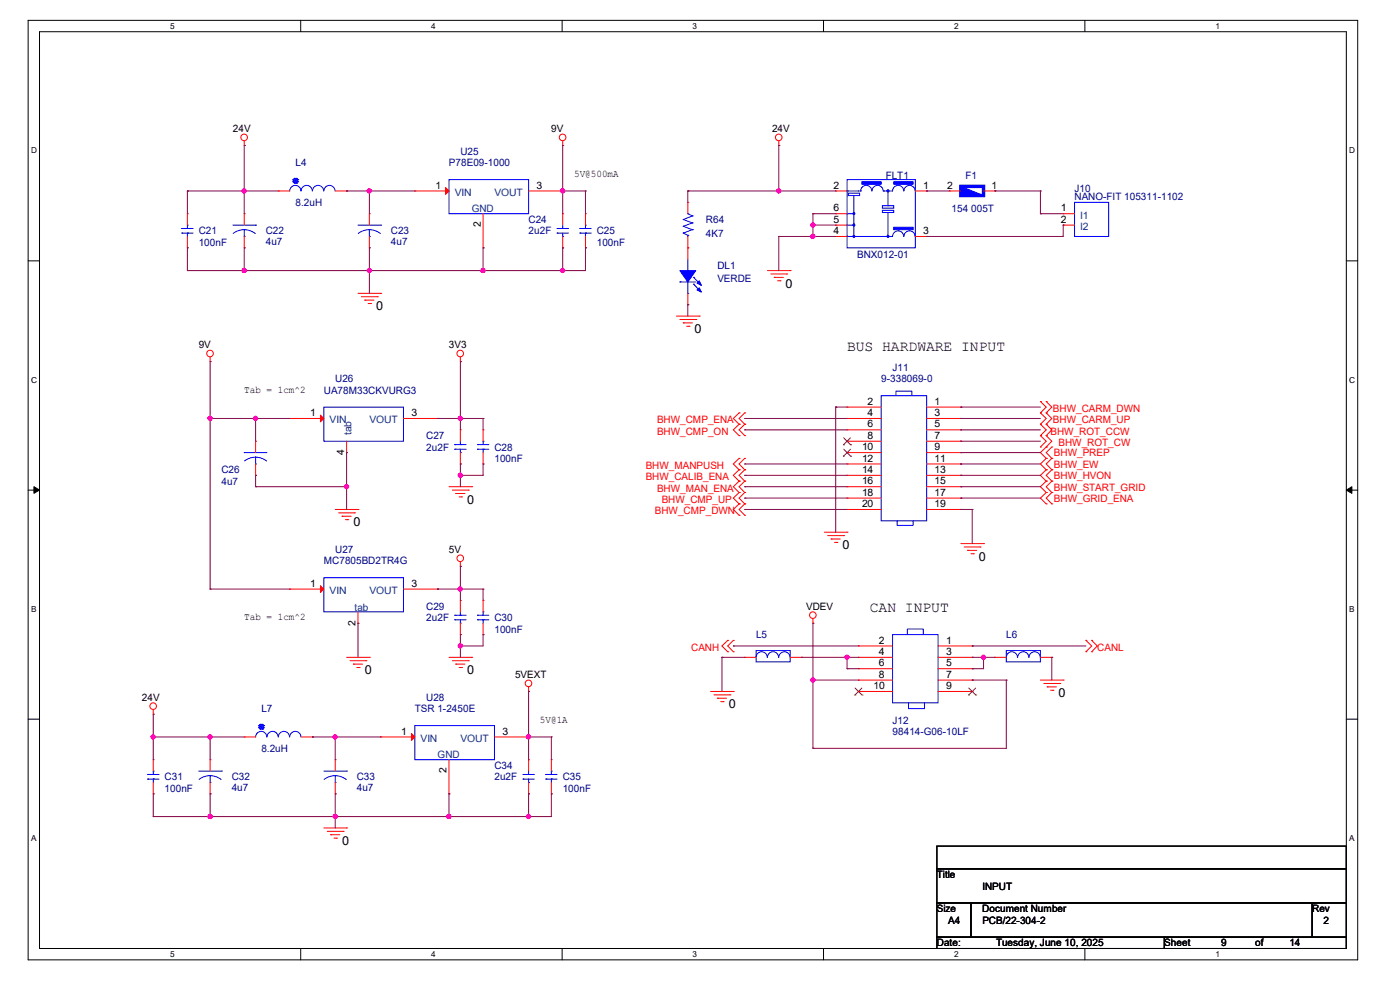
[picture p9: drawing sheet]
<svg xmlns="http://www.w3.org/2000/svg" width="297mm" height="210mm" viewBox="0 0 297 210" stroke-linecap="round" stroke-linejoin="round" font-family="sans-serif">
<path d="M6 4.3h282v199.3h-282zM8.4 6.7h277.2v194.5h-277.2z" fill="none" stroke="#000" stroke-width=".21"/>
<g fill="#fff">
<path d="M36.1 4.6h.9v1.9h-.9z"/>
<path d="M36.1 201.5h.9v1.9h-.9z"/>
</g>
<path d="M63.8 4.3v2.4M63.8 201.2v2.4" fill="none" stroke="#000" stroke-width=".21"/>
<g fill="#fff">
<path d="M91.5 4.6h.9v1.9h-.9z"/>
<path d="M91.5 201.5h.9v1.9h-.9z"/>
</g>
<path d="M119.3 4.3v2.4M119.3 201.2v2.4" fill="none" stroke="#000" stroke-width=".21"/>
<g fill="#fff">
<path d="M146.9 4.6h1v1.9h-1z"/>
<path d="M146.9 201.5h1v1.9h-1z"/>
</g>
<path d="M174.7 4.3v2.4M174.7 201.2v2.4" fill="none" stroke="#000" stroke-width=".21"/>
<g fill="#fff">
<path d="M202.4 4.6h.9v1.9h-.9z"/>
<path d="M202.4 201.5h.9v1.9h-.9z"/>
</g>
<path d="M230.2 4.3v2.4M230.2 201.2v2.4" fill="none" stroke="#000" stroke-width=".21"/>
<g fill="#fff">
<path d="M257.9 4.6h.9v1.9h-.9z"/>
<path d="M257.9 201.5h.9v1.9h-.9z"/>
<path d="M6.6 31h1.2v1.9h-1.2z"/>
<path d="M286.3 31h1.2v1.9h-1.2z"/>
<path d="M6.6 79.6h1.2v1.9h-1.2z"/>
<path d="M286.3 79.6h1.2v1.9h-1.2z"/>
</g>
<path d="M6 55.3h2.4M285.6 55.3h2.4" fill="none" stroke="#000" stroke-width=".21"/>
<g fill="#fff">
<path d="M6.6 128.3h1.1v1.9h-1.1z"/>
<path d="M286.3 128.3h1.1v1.9h-1.1z"/>
</g>
<path d="M6 104h2.4M285.6 104h2.4" fill="none" stroke="#000" stroke-width=".21"/>
<path d="M7.2 103.3l1.2 .7-1.2 .6zM285.6 104l1.2-.7v1.3z" fill="#000" stroke="#000" stroke-width=".21"/>
<g fill="#fff">
<path d="M6.6 176.9h1.1v1.9h-1.1z"/>
<path d="M286.3 176.9h1.1v1.9h-1.1z"/>
</g>
<path d="M6 152.6h2.4M285.6 152.6h2.4M198.8 179.5h86.8v4.8h-86.8zM198.8 184.3h86.8v7.3h-86.8zM198.8 191.6h7.2v7.2h-7.2zM198.8 198.8h48.2v2.4h-48.2zM206 191.6h72.4v7.2h-72.4zM247 198.8h38.6v2.4h-38.6zM278.4 191.6h7.2v7.2h-7.2z" fill="none" stroke="#000" stroke-width=".21"/>
<g fill="none" stroke="#f00" stroke-width=".21">
<path d="M51.8 30.9h.1M51.8 29.9v1M119.4 30.9h.1M119.4 29.9v1M165.2 30.9h.1M165.2 29.9v1M39.8 52.6h.1M39.8 45.3h.1M39.8 45.3v2.5M39.8 50.2v2.4M51.8 45.3h.1M51.8 52.6h.1"/>
<path d="M51.8 45.3v2.5M51.8 50.2v2.4M59.1 40.5h.1M59.1 40.5h2.4M71.1 40.5h2.4M73.5 40.5h.1M78.4 45.3h.1M78.4 52.6h.1M78.4 45.3v2.5M78.4 50.2v2.4M88 40.5h.1M88 40.5h7.2"/>
<path d="M102.5 52.6h.1M102.5 45.3v7.3M112.1 40.5h7.3M119.4 45.3h.1M119.4 52.6h.1M119.4 40.5h.1M119.4 45.3v2.5M119.4 50.2v2.4M124.2 52.6h.1M124.2 45.3h.1M124.2 45.3v2.5M124.2 50.2v2.4"/>
<path d="M145.9 42.9h.1M145.9 52.6h.1M145.9 42.9v2.4M145.9 50.2v4.8M162.8 57.4h4.8M163.5 58.1h3.4M164.3 58.8h.1M164.3 58.8h1.9M165 59.6h.5M165.5 59.6h.1M166.9 58.1h.1M167.6 57.4h.1"/>
<path d="M177.3 45.3h.1M177.3 50.2h.1M177.3 40.5h.1M177.3 47.8h.1M177.3 40.5h2.4M177.3 50.2h2.4M177.3 45.3h2.4M177.3 47.8h2.4M194.2 40.5h2.4M194.2 50.2h2.4M196.6 40.5h.1M196.6 50.2h.1"/>
<path d="M201.4 40.5h.1M201.4 40.5h2.4M208.7 40.5h2.4M211.1 40.5h.1M225.6 45.3h.1M225.6 47.8h.1M225.6 45.3h2.4M225.6 47.8h2.4M44.6 76.7h.1M44.6 75.7v1M75.9 62.2h4.9M76.7 62.9h3.4"/>
<path d="M77.4 63.7h.1M77.4 63.7h1.9M78.1 64.4h.5M78.6 64.4h.1M80.1 62.9h.1M80.8 62.2h.1M97.7 76.7h.1M97.7 75.7v1M143.5 67.1h4.8M144.2 67.8h3.4M144.9 68.5h.1M144.9 68.5h2"/>
<path d="M145.7 69.2h.5M145.9 64.6h.1M145.9 62.2v2.4M146.2 69.2h.1M147.6 67.8h.1M148.3 67.1h.1M54.2 93.6h.1M54.2 93.6v2.4M54.2 98.4v2.4M61.5 88.8h.1M61.5 88.8h7.2M73.5 96h.1"/>
<path d="M73.5 93.6v2.4M85.6 88.8h7.2M92.8 88.8h.1M97.7 91.2h.1M97.7 98.4h.1M97.7 91.2v2.4M97.7 96v2.4M102.5 98.4h.1M102.5 91.2h.1M102.5 91.2v2.4M102.5 96v2.4M156.8 87.6h.1"/>
<path d="M156.8 90h.1M156.8 92.4h.1M156.8 97.2h.1M156.8 99.7h.1M156.8 87.6l-1.2 1.2 1.2 1.2M156.8 90l-1.2 1.2 1.2 1.2M156.8 97.2l-1.2 1.2 1.2 1.3M156.8 99.7l-1.2 1.1 1.2 1.3M158 87.6h.1M158 90h.1M158 92.4h.1M158 97.2h.1"/>
<path d="M158 99.7h.1M158 87.6l-1.2 1.2 1.2 1.2M158 90l-1.2 1.2 1.2 1.2M158 97.2l-1.2 1.2 1.2 1.3M158 99.7l-1.2 1.1 1.2 1.3M179.7 86.4h.1M179.7 88.8h.1M179.7 91.2h.1M179.7 93.6h.1M179.7 96h.1M179.7 98.4h.1M179.7 86.4h7.2"/>
<path d="M179.7 88.8h7.2M179.7 91.2h7.2M179.7 93.6h7.2M179.7 96h7.2M179.7 98.4h7.2M196.6 86.4h7.2M196.6 88.8h7.2M196.6 91.2h7.2M196.6 93.6h7.2M196.6 96h7.2M196.6 98.4h7.2M203.8 86.4h.1"/>
<path d="M203.8 88.8h.1M203.8 91.2h.1M203.8 93.6h.1M203.8 96h.1M203.8 98.4h.1M220.7 85.2h.1M220.7 87.6h.1M220.7 90h.1M220.7 92.4h.1M220.7 94.8h.1M220.7 85.2l1.3 1.2-1.3 1.2M220.7 87.6l1.3 1.2-1.3 1.2"/>
<path d="M220.7 90l1.3 1.2-1.3 1.2M220.7 92.4l1.3 1.2-1.3 1.2M222 85.2h.1M222 87.6h.1M222 90h.1M222 92.4h.1M222 94.8h.1M222 97.2h.1M222 99.7h.1M222 85.2l1.1 1.2-1.1 1.2M222 87.6l1.1 1.2-1.1 1.2M222 90l1.1 1.2-1.1 1.2"/>
<path d="M222 92.4l1.1 1.2-1.1 1.2M222 94.8l-1.3 1.2 1.3 1.2M222 97.2l-1.3 1.2 1.3 1.3M222 99.7l-1.3 1.1 1.3 1.3M223.1 97.2h.1M223.1 94.8h.1M223.1 99.7h.1M223.1 94.8l-1.1 1.2 1.1 1.2M223.1 97.2l-1.1 1.2 1.1 1.3M223.1 99.7l-1.1 1.1 1.1 1.3M54.2 100.8h.1M71.1 108.1h4.8"/>
<path d="M71.8 108.8h3.4M72.6 109.5h.1M72.6 109.5h1.9M73.3 110.2h.5M73.8 110.2h.1M75.2 108.8h.1M75.9 108.1h.1M95.2 103.3h4.9M96 104h3.4M96.7 104.7h.1M96.7 104.7h1.9M97.4 105.4h.5"/>
<path d="M97.7 119.2v.9M97.9 105.4h.1M99.4 104h.1M100.1 103.3h.1M156.8 102.1h.1M156.8 104.5h.1M156.8 106.9h.1M156.8 109.3h.1M156.8 102.1l-1.2 1.2 1.2 1.2M156.8 104.5l-1.2 1.2 1.2 1.2M156.8 106.9l-1.2 1.2 1.2 1.2M158 102.1h.1"/>
<path d="M158 104.5h.1M158 106.9h.1M158 109.3h.1M158 102.1l-1.2 1.2 1.2 1.2M158 104.5l-1.2 1.2 1.2 1.2M158 106.9l-1.2 1.2 1.2 1.2M174.9 112.9h4.8M175.6 113.6h3.4M176.3 114.3h.1M176.3 114.3h2M177 115.1h.5M177.5 115.1h.1"/>
<path d="M179 113.6h.1M179.7 112.9h.1M179.7 100.8h.1M179.7 103.3h.1M179.7 105.7h.1M179.7 108.1h.1M179.7 108.1h7.2M179.7 103.3h7.2M179.7 100.8h7.2M179.7 105.7h7.2M196.6 108.1h7.2M196.6 103.3h7.2"/>
<path d="M196.6 100.8h7.2M196.6 105.7h7.2M203.8 100.8h.1M203.8 103.3h.1M203.8 105.7h.1M203.8 108.1h.1M203.8 115.3h4.9M204.6 116h3.3M205.3 116.8h.1M205.3 116.8h1.9M206 117.5h.5M206.5 117.5h.1"/>
<path d="M207.9 116h.1M208.7 115.3h.1M222 102.1h.1M222 104.5h.1M222 106.9h.1M222 102.1l-1.3 1.2 1.3 1.2M222 104.5l-1.3 1.2 1.3 1.2M223.1 102.1h.1M223.1 104.5h.1M223.1 106.9h.1M223.1 102.1l-1.1 1.2 1.1 1.2M223.1 104.5l-1.1 1.2 1.1 1.2"/>
<path d="M61.5 125h.1M61.5 125h7.2M73.5 139.4h4.9M75.9 132.2h.1M75.9 129.8v2.4M78.4 139.4h.1M85.6 125h7.2M92.8 125h.1M95.2 139.4h4.9M97.7 120.1h.1M97.7 127.4h.1M97.7 134.6h.1"/>
<path d="M97.7 127.4v2.4M97.7 132.2v2.4M100.1 139.4h.1M102.5 134.6h.1M102.5 127.4h.1M102.5 127.4v2.4M102.5 132.2v2.4M154.4 135.8h.1M154.4 138.3h.1M154.4 135.8l-1.2 1.2 1.2 1.3M155.6 135.8h.1M155.6 138.3h.1"/>
<path d="M155.6 135.8l-1.2 1.2 1.2 1.3M158 139.4h.1M158 139.4h2.4M167.6 139.4h2.5M170.1 139.4h.1M172.5 132.2h.1M172.5 131.2v1M182.1 137h.1M182.1 139.4h.1M182.1 139.4h7.3M182.1 137h7.3M199 139.4h7.2"/>
<path d="M199 137h7.2M206.2 137h.1M206.2 139.4h.1M211.1 139.4h.1M211.1 139.4h2.4M220.7 139.4h2.4M223.1 139.4h.1M230.4 135.8h.1M230.4 138.3h.1M230.4 135.8l1.2 1.2-1.2 1.3M231.6 135.8h.1M231.6 138.3h.1"/>
<path d="M231.6 135.8l1.2 1.2-1.2 1.3M32.5 151.5h.1M32.5 150.5v1M51.8 156.3h.1M51.8 156.3h2.4M63.9 156.3h2.4M66.3 156.3h.1M74.3 140.2h3.3M75 140.9h.1M75 140.9h1.9M75.7 141.6h.5M76.2 141.6h.1"/>
<path d="M77.6 140.2h.1M80.8 156.3h.1M80.8 156.3h7.2M96 140.2h3.4M96.7 140.9h.1M96.7 140.9h1.9M97.4 141.6h.5M97.9 141.6h.1M99.4 140.2h.1M104.9 156.3h7.2M112.1 146.7h.1M112.1 156.3h.1"/>
<path d="M112.1 145.7v1M150.7 146.7h4.9M151.5 147.4h3.4M152.2 148.1h.1M152.2 148.1h1.9M152.9 148.8h.5M153.4 148.8h.1M154.9 147.4h.1M155.6 146.7h.1M182.1 141.9h.1M182.1 144.3h.1M182.1 146.7h.1"/>
<path d="M182.1 144.3h7.3M182.1 146.7h7.3M182.1 141.9h7.3M199 144.3h7.2M199 146.7h7.2M199 141.9h7.2M206.2 141.9h.1M206.2 144.3h.1M206.2 146.7h.1M220.7 144.3h4.9M221.4 145h3.4M222.2 145.7h.1"/>
<path d="M222.2 145.7h1.9M222.9 146.4h.5M223.4 146.4h.1M224.8 145h.1M225.6 144.3h.1M32.5 168.4h.1M32.5 161.2h.1M32.5 161.2v2.4M32.5 166v2.4M44.6 161.2h.1M44.6 168.4h.1M44.6 161.2v2.4"/>
<path d="M44.6 166v2.4M68.7 175.6h4.8M69.4 176.4h3.4M70.1 177.1h.1M70.1 177.1h2M70.9 177.8h.5M71.1 161.2h.1M71.1 168.4h.1M71.1 161.2v2.4M71.1 166v2.4M71.4 177.8h.1M72.8 176.4h.1"/>
<path d="M73.5 175.6h.1M95.2 168.4h.1M95.2 161.2v7.2M112.1 161.2h.1M112.1 168.4h.1M112.1 161.2v2.4M112.1 166v2.4M117 168.4h.1M117 161.2h.1M117 161.2v2.4M117 166v2.4"/>
<circle cx="51.8" cy="29.1" r=".7"/>
<circle cx="119.4" cy="29.1" r=".7"/>
<circle cx="165.2" cy="29.1" r=".7"/>
<circle cx="44.6" cy="75" r=".7"/>
<circle cx="97.6" cy="75" r=".7"/>
<circle cx="97.6" cy="118.4" r=".7"/>
<circle cx="172.4" cy="130.5" r=".7"/>
<circle cx="32.5" cy="149.8" r=".7"/>
<circle cx="112.1" cy="145" r=".7"/>
</g>
<g fill="none" stroke="#00f" stroke-width=".21">
<path d="M62.2 38.6h.1M62.2 38.1h.1M62.2 38.6l.2 .2M62.2 38.1v.5M62.2 38.1l1 .5M62.4 37.8h.1M62.4 38.8h.1M62.4 37.8l-.2 .3M62.4 37.8h.5M62.4 37.8l.5 1M62.4 38.8h.5M62.9 37.8h.1"/>
<path d="M62.9 38.8h.1M62.9 37.8l-.5 1M62.9 37.8l.3 .3M63.2 38.1h.1M63.2 38.6h.1M63.2 38.1l-1 .5M63.2 38.1v.5M63.2 38.6l-.3 .2M95.2 38.1h16.9v7.2h-16.9zM179.7 38.1h14.5v14.5h-14.5zM38.6 49.4h.1M38.6 48.5h.1"/>
<path d="M38.6 48.5h2.4M38.6 49.4h2.4M39.8 47.8h.1M39.8 49.4h.1M39.8 47.8v.7M39.8 49.4v.8M49.4 47.8h4.8M51.8 50.2h.1M51.8 48.7l1.5 .3 .9 .5M51.8 48.7l-1 .2-1.3 .6M51.8 48.7v1.5M54.2 47.8h.1"/>
<path d="M61.5 40.5a1.19 1.19 0 0 1 1.2-1.2 1.19 1.19 0 0 1 1.1 1.2 1.21 1.21 0 0 1 1.2-1.2 1.21 1.21 0 0 1 1.3 1.2M66.3 40.5a1.21 1.21 0 0 1 1.2-1.2 1.21 1.21 0 0 1 1.2 1.2 1.19 1.19 0 0 1 1.2-1.2 1.19 1.19 0 0 1 1.2 1.2M75.9 47.8h4.9M78.4 50.2h.1M78.4 48.7l1.4 .3 .9 .5M78.4 48.7l-1.1 .2-1.3 .6M78.4 48.7v1.5M80.8 47.8h.1M118.2 48.5h.1M118.2 49.4h.1M118.2 48.5h2.4M118.2 49.4h2.4"/>
<path d="M119.4 50.2h.1M119.4 48.5h.1M119.4 47.8v.7M119.4 49.4v.8M123 49.4h.1M123 48.5h.1M123 48.5h2.4M123 49.4h2.4M124.2 47.8h.1M124.2 49.4h.1M124.2 47.8v.7M124.2 49.4v.8"/>
<path d="M144.2 59.8h.1M144.2 59.8h3.4M144.9 49.4h.1M144.9 48h.1M144.9 46.6h.1M144.9 49.4l1 .5M144.9 48l2 .7M144.9 46.6l2 .7M145.9 45.3h.1M145.9 49.9h.1M145.9 57.4h.1M145.9 45.3l1 .5"/>
<path d="M145.9 49.9v.3M145.9 55v2.4M145.9 59.8v2.4M146.9 48.7h.1M146.9 47.3h.1M146.9 45.8h.1M146.9 48.7l-2 .7M146.9 47.3l-2 .7M146.9 45.8l-2 .8M147.2 58.8h.1M147.2 58.8l1.4 1.5M179.7 50.2h9.7a1.19 1.19 0 0 1 1.1-1.2 1.19 1.19 0 0 1 1.2 1.2"/>
<path d="M179.7 40.5h.1M179.7 50.2h.1M179.7 47.8h1.4M179.7 40.5h2.9M179.7 45.3h1.4M180 41h2.4v.5h-2.4zM181.1 50.2h.1M181.1 45.3h.1M181.1 47.8h.1M181.1 41.5v8.7M182.6 40.5a1.19 1.19 0 0 1 1.2-1.2 1.19 1.19 0 0 1 1.2 1.2M182.6 40.5h.1"/>
<path d="M185 40.5a1.19 1.19 0 0 1 1.2-1.2 1.19 1.19 0 0 1 1.2 1.2M187.2 44.6h2.4v.5h-2.4zM187.2 43.6h2.4v.6h-2.4zM187.4 40.5h2a1.19 1.19 0 0 1 1.1-1.2 1.19 1.19 0 0 1 1.2 1.2M187.4 40.5h.1M188.4 50.2h.1M188.4 43.6h.1M188.4 40.5v3.1M188.4 45.1v5.1M191.8 40.5a1.19 1.19 0 0 1 1.2-1.2 1.19 1.19 0 0 1 1.1 1.2M191.8 50.2a1.19 1.19 0 0 1 1.2-1.2 1.19 1.19 0 0 1 1.1 1.2M228 42.9h7.2v7.3h-7.2z"/>
<path d="M145.9 62.2h.1M147.2 60.3h.1M147.2 60.3l1.4 1.5M51.8 96h.1M51.8 96h4.8M54.2 98.4h.1M54.2 97l-1 .1-1.3 .7M54.2 97l1.5 .3 .9 .5M54.2 97v1.4M68.7 86.4h16.9v7.2h-16.9zM96.5 94.3h.1M96.5 95.3h.1"/>
<path d="M96.5 94.3h2.4M96.5 95.3h2.4M97.7 96h.1M97.7 94.3h.1M97.7 93.6v.7M97.7 95.3v.7M101.3 95.3h.1M101.3 94.3h.1M101.3 94.3h2.4M101.3 95.3h2.4M102.5 93.6h.1M102.5 95.3h.1"/>
<path d="M102.5 93.6v.7M102.5 95.3v.7M186.9 83.9h9.7v26.6h-9.7zM190.1 83.9v-.9h3.4v.9M190.3 110.5v1h3.4v-1M68.7 122.6h16.9v7.2h-16.9zM96.5 130.5h.1M96.5 131.5h.1M96.5 131.5h2.4M96.5 130.5h2.4M97.7 132.2h.1M97.7 130.5h.1"/>
<path d="M97.7 129.8v.7M97.7 131.5v.7M101.3 131.5h.1M101.3 130.5h.1M101.3 131.5h2.4M101.3 130.5h2.4M102.5 129.8h.1M102.5 131.5h.1M102.5 129.8v.7M102.5 131.5v.7M160.4 138h7.2v2.4h-7.2zM160.4 139.4a1.19 1.19 0 0 1 1.2-1.1 1.19 1.19 0 0 1 1.2 1.1"/>
<path d="M162.8 139.4a1.19 1.19 0 0 1 1.2-1.1 1.19 1.19 0 0 1 1.2 1.1M165.2 139.4a1.19 1.19 0 0 1 1.2-1.1 1.19 1.19 0 0 1 1.2 1.1M189.4 134.6h9.6v14.5h-9.6zM192.5 134.6v-1.2h3.4v1.2M213.5 138h7.2v2.4h-7.2zM213.5 139.4a1.19 1.19 0 0 1 1.2-1.1 1.19 1.19 0 0 1 1.2 1.1M215.9 139.4a1.19 1.19 0 0 1 1.2-1.1 1.19 1.19 0 0 1 1.2 1.1M218.3 139.4a1.19 1.19 0 0 1 1.2-1.1 1.19 1.19 0 0 1 1.2 1.1M54.2 156.3a1.19 1.19 0 0 1 1.2-1.1 1.19 1.19 0 0 1 1.2 1.1M54.9 154.4h.1M54.9 153.9h.1M54.9 154.4l.3 .2"/>
<path d="M54.9 153.9v.5M54.9 153.9l1 .5M55.2 153.7h.1M55.2 154.6h.1M55.2 153.7l-.3 .2M55.2 153.7h.5M55.2 153.7l.5 .9M55.2 154.6h.5M55.7 153.7h.1M55.7 154.6h.1M55.7 153.7l-.5 .9M55.7 153.7l.2 .2"/>
<path d="M55.9 153.9h.1M55.9 154.4h.1M55.9 153.9l-1 .5M55.9 153.9v.5M55.9 154.4l-.2 .2M56.6 156.3a1.21 1.21 0 0 1 1.2-1.1 1.21 1.21 0 0 1 1.3 1.1 1.19 1.19 0 0 1 1.1-1.1 1.19 1.19 0 0 1 1.2 1.1M61.5 156.3a1.19 1.19 0 0 1 1.2-1.1 1.19 1.19 0 0 1 1.1 1.1M88 153.9h16.9v7.3h-16.9zM192.7 149.1v1.2h3.4v-1.2M31.3 165.3h.1M31.3 164.3h.1M31.3 165.3h2.4"/>
<path d="M31.3 164.3h2.4M32.5 163.6h.1M32.5 165.3h.1M32.5 163.6v.7M32.5 165.3v.7M42.2 163.6h4.8M44.6 166h.1M44.6 164.5l1.4 .4 .9 .5M44.6 164.5l-1 .2-1.4 .6M44.6 164.5v1.5M47 163.6h.1M68.7 163.6h4.8"/>
<path d="M71.1 166h.1M71.1 164.5l1.5 .4 .9 .5M71.1 164.5l-1 .2-1.3 .6M71.1 164.5v1.5M73.5 163.6h.1M111 164.3h.1M111 165.3h.1M111 165.3h2.4M111 164.3h2.4M112.1 166h.1M112.1 164.3h.1M112.1 163.6v.7"/>
<path d="M112.1 165.3v.7M115.8 165.3h.1M115.8 164.3h.1M115.8 165.3h2.4M115.8 164.3h2.4M117 163.6h.1M117 165.3h.1M117 163.6v.7M117 165.3v.7"/>
</g>
<g fill="#f00" stroke="#f00" stroke-width=".21">
<path d="M68 124.2l.7 .8-.7 .7z"/>
<path d="M87.3 155.6l.7 .7-.7 .8z"/>
<path d="M94.5 39.8l.7 .7-.7 .7z"/>
<path d="M68 88.1l.7 .7-.7 .7z"/>
</g>
<g fill="none" stroke="#804000" stroke-width=".21">
<path d="M178.9 94.4h.1M178.9 96.8h.1M179 92.9l1.5 1.5M179 95.3l1.5 1.5M180.4 92.9l-1.5 1.5M180.4 95.3l-1.5 1.5M180.5 94.4h.1M180.5 96.8h.1M181.4 147.4h.1M181.4 146l1.5 1.4M182.8 146l-1.4 1.4M182.9 147.4h.1"/>
<path d="M205.5 147.4h.1M205.5 146l1.5 1.4M207 146l-1.5 1.4M207 147.4h.1"/>
</g>
<path d="M203.8 39.5h4.9v2h-4.9z" fill="none" stroke="#00f" stroke-width=".72"/>
<g fill="#00f" stroke="#00f" stroke-width=".21">
<path d="M203.8 39.5l4.9 2h-4.9z" fill-rule="evenodd"/>
<path d="M144.2 57.4h3.4l-1.7 2.4z" fill-rule="evenodd"/>
<path d="M147.9 61.5l.4-.5 .5 1z" fill-rule="evenodd"/>
<path d="M148.3 59.6l.5 .9-.9-.4z" fill-rule="evenodd"/>
<path d="M189.6 38.6h4.1v.5h-4.1z" fill-rule="evenodd"/>
<path d="M182.8 38.6h4.1v.5h-4.1z" fill-rule="evenodd"/>
<path d="M189.6 48.2h4.1v.5h-4.1z" fill-rule="evenodd"/>
<circle cx="181.1" cy="50.1" r=".22"/>
<circle cx="181.1" cy="45.3" r=".22"/>
<circle cx="181.1" cy="47.7" r=".22"/>
<circle cx="188.4" cy="40.5" r=".22"/>
<circle cx="188.4" cy="50.1" r=".22"/>
</g>
<g fill="none" stroke="#800040" stroke-width=".21">
<path d="M51.8 30.9h.1M51.8 30.9v14.4M119.4 30.9h.1M119.4 30.9v14.4M165.2 30.9h.1M165.2 30.9v9.6M39.8 40.5h.1M39.8 52.6h.1M39.8 57.4h.1M39.8 40.5h19.3M39.8 40.5v4.8M39.8 52.6v4.8"/>
<path d="M51.8 40.5h.1M51.8 52.6h.1M51.8 57.4h.1M51.8 52.6v4.8M73.5 40.5h.1M73.5 40.5h14.5M78.4 40.5h.1M78.4 52.6h.1M78.4 57.4h.1M78.4 40.5v4.8M78.4 52.6v9.6M102.5 52.6h.1"/>
<path d="M102.5 57.4h.1M102.5 52.6v4.8M119.4 40.5h.1M119.4 52.6h.1M119.4 57.4h.1M119.4 52.6v4.8M119.4 40.5h4.8M124.2 40.5h.1M124.2 52.6h.1M124.2 40.5v4.8M124.2 52.6v4.8h-84.4M145.9 40.5h.1"/>
<path d="M145.9 40.5h31.4M145.9 40.5v2.4M165.2 50.2h.1M165.2 40.5h.1M165.2 50.2h12.1M165.2 50.2v7.2M172.5 45.3h.1M172.5 47.8h.1M172.5 50.2h.1M172.5 45.3h4.8M172.5 45.3v4.9M172.5 47.8h4.8"/>
<path d="M196.6 40.5h.1M196.6 50.2h.1M196.6 40.5h4.8M211.1 40.5h.1M211.1 40.5h9.6M220.7 40.5h.1M220.7 45.3h.1M220.7 45.3h4.9M220.7 40.5v4.8M225.6 47.8h.1M225.6 47.8v2.4h-29M44.6 76.7h.1"/>
<path d="M44.6 76.7v48.3M97.7 76.7h.1M97.7 76.7v14.5M145.9 64.6h.1M145.9 64.6v2.5M44.6 88.8h.1M44.6 88.8h16.9M54.2 88.8h.1M54.2 88.8v4.8M73.5 96h.1M73.5 96v12.1M92.8 88.8h.1"/>
<path d="M92.8 88.8h9.7M97.7 88.8h.1M97.7 98.4h.1M97.7 98.4v4.9M102.5 88.8h.1M102.5 98.4h.1M102.5 88.8v2.4M102.5 98.4v2.4h-4.8M158 88.8h.1M158 91.2h.1M158 98.4h.1M158 88.8h21.7"/>
<path d="M158 91.2h21.7M158 98.4h21.7M177.3 86.4h.1M177.3 86.4v26.5M177.3 86.4h2.4M203.8 86.4h.1M203.8 88.8h.1M203.8 91.2h.1M203.8 93.6h.1M203.8 96h.1M203.8 98.4h.1M203.8 88.8h16.9"/>
<path d="M203.8 86.4h16.9M203.8 91.2h16.9M203.8 93.6h16.9M203.8 96h16.9M203.8 98.4h16.9M54.2 100.8h.1M54.2 103.3h.1M54.2 100.8v2.5M54.2 103.3h19.3M73.5 103.3h.1M97.7 100.8h.1M158 100.8h.1"/>
<path d="M158 103.3h.1M158 105.7h.1M158 108.1h.1M158 103.3h21.7M158 100.8h21.7M158 105.7h21.7M158 108.1h21.7M203.8 100.8h.1M203.8 103.3h.1M203.8 105.7h.1M203.8 108.1h.1M203.8 103.3h16.9"/>
<path d="M203.8 100.8h16.9M203.8 105.7h16.9M203.8 108.1h2.4M206.2 108.1h.1M206.2 108.1v7.2M44.6 125h.1M44.6 125h16.9M75.9 132.2h.1M75.9 132.2v7.2M92.8 125h.1M92.8 125h9.7M97.7 125h.1"/>
<path d="M97.7 134.6h.1M97.7 120.1h.1M97.7 137h.1M97.7 120.1v7.3M97.7 134.6v4.8M102.5 134.6h.1M102.5 125h.1M102.5 125v2.4M102.5 134.6v2.4h-4.8M153.2 139.4h.1M153.2 139.4h4.8M153.2 139.4v7.3"/>
<path d="M155.6 137h.1M155.6 137h26.5M170.1 139.4h.1M170.1 139.4h12M172.5 132.2h.1M172.5 132.2v26.5M179.7 139.4h.1M179.7 139.4v2.5M206.2 137h.1M206.2 139.4h.1M206.2 137h24.2M206.2 139.4h4.9"/>
<path d="M208.7 139.4h.1M208.7 139.4v2.5h-2.5M223.1 139.4h.1M223.1 139.4v4.9M32.5 151.5h.1M32.5 156.3h.1M32.5 151.5v9.7M32.5 156.3h19.3M44.6 156.3h.1M44.6 156.3v4.9M66.3 156.3h.1M66.3 156.3h14.5"/>
<path d="M71.1 156.3h.1M71.1 156.3v4.9M112.1 146.7h.1M112.1 156.3h.1M112.1 146.7v14.5M112.1 156.3h4.9M117 156.3h.1M117 156.3v4.9M172.5 144.3h.1M172.5 158.7h.1M172.5 144.3h9.6M179.7 141.9h.1"/>
<path d="M179.7 141.9h2.4M206.2 141.9h.1M206.2 144.3h.1M206.2 144.3h7.3M213.5 144.3h.1M213.5 144.3v14.4h-41M32.5 168.4h.1M32.5 173.2h.1M32.5 168.4v4.8M44.6 168.4h.1M44.6 173.2h.1M44.6 168.4v4.8"/>
<path d="M71.1 168.4h.1M71.1 173.2h.1M71.1 168.4v7.2M95.2 168.4h.1M95.2 173.2h.1M95.2 168.4v4.8M112.1 168.4h.1M112.1 173.2h.1M112.1 168.4v4.8M117 168.4h.1M117 168.4v4.8h-84.5"/>
</g>
<g fill="#f0f" stroke="#f0f" stroke-width=".21">
<circle cx="119.4" cy="40.5" r=".44"/>
<circle cx="78.3" cy="40.5" r=".44"/>
<circle cx="51.8" cy="57.4" r=".44"/>
<circle cx="102.5" cy="57.4" r=".44"/>
<circle cx="119.4" cy="57.4" r=".44"/>
<circle cx="78.3" cy="57.4" r=".44"/>
<circle cx="73.5" cy="103.2" r=".44"/>
<circle cx="165.2" cy="40.5" r=".44"/>
<circle cx="172.4" cy="47.7" r=".44"/>
<circle cx="172.4" cy="50.1" r=".44"/>
<circle cx="51.8" cy="40.5" r=".44"/>
<circle cx="44.6" cy="88.8" r=".44"/>
<circle cx="97.6" cy="124.9" r=".44"/>
<circle cx="97.6" cy="137" r=".44"/>
<circle cx="97.6" cy="88.8" r=".44"/>
<circle cx="97.6" cy="100.8" r=".44"/>
<circle cx="54.2" cy="88.8" r=".44"/>
<circle cx="179.7" cy="139.4" r=".44"/>
<circle cx="208.6" cy="139.4" r=".44"/>
<circle cx="172.4" cy="144.3" r=".44"/>
<circle cx="112.1" cy="156.3" r=".44"/>
<circle cx="32.5" cy="156.3" r=".44"/>
<circle cx="44.6" cy="156.3" r=".44"/>
<circle cx="71.1" cy="156.3" r=".44"/>
<circle cx="44.6" cy="173.2" r=".44"/>
<circle cx="95.2" cy="173.2" r=".44"/>
<circle cx="71.1" cy="173.2" r=".44"/>
<circle cx="112.1" cy="173.2" r=".44"/>
</g>
<g font-size="3.1">
<text x="179.7" y="74.4">BUS HARDWARE INPUT</text>
<text x="184.5" y="129.9">CAN INPUT</text>
</g>
<g font-size="2.6">
<text x="79.8" y="65.8">0</text>
<text x="166.7" y="61">0</text>
<text x="147.4" y="70.7">0</text>
<text x="99.1" y="106.8">0</text>
<text x="75" y="111.7">0</text>
<text x="178.7" y="116.5">0</text>
<text x="207.7" y="118.9">0</text>
<text x="77.4" y="143">0</text>
<text x="99.1" y="143">0</text>
<text x="224.6" y="147.9">0</text>
<text x="154.6" y="150.3">0</text>
<text x="72.6" y="179.2">0</text>
</g>
<g font-size="2.2">
<text x="49.4" y="28">24V</text>
<text x="117" y="28">9V</text>
<text x="163.8" y="28">24V</text>
<text x="92.4" y="40">1</text>
<text x="113.8" y="40">3</text>
<text x="121.8" y="37.5">5V@500mA</text>
<text x="176.8" y="40">2</text>
<text x="195.9" y="40">1</text>
<text x="201" y="40">2</text>
<text x="210.4" y="40">1</text>
<text x="176.8" y="44.8">6</text>
<text x="176.8" y="47.2">5</text>
<text x="225.1" y="44.8">1</text>
<text x="225.1" y="47.2">2</text>
<text x="102" y="48.3" transform="rotate(-90 102 48.3)">2</text>
<text x="176.8" y="49.7">4</text>
<text x="195.9" y="49.7">3</text>
<text x="42.2" y="73.9">9V</text>
<text x="95.2" y="73.9">3V3</text>
<text x="51.8" y="83.3">Tab = 1cm^2</text>
<text x="65.8" y="88.3">1</text>
<text x="87.3" y="88.3">3</text>
<text x="184.1" y="85.9">2</text>
<text x="184.1" y="88.3">4</text>
<text x="198.3" y="85.9">1</text>
<text x="198.3" y="88.3">3</text>
<text x="182.9" y="95.5">10</text>
<text x="184.1" y="90.7">6</text>
<text x="184.1" y="93.1">8</text>
<text x="198.3" y="90.7">5</text>
<text x="198.3" y="93.1">7</text>
<text x="198.3" y="95.5">9</text>
<text x="73" y="96.5" transform="rotate(-90 73 96.5)">4</text>
<text x="182.9" y="97.9">12</text>
<text x="182.9" y="100.3">14</text>
<text x="198.3" y="97.9">11</text>
<text x="198.3" y="100.3">13</text>
<text x="182.9" y="102.7">16</text>
<text x="182.9" y="105.2">18</text>
<text x="182.9" y="107.6">20</text>
<text x="198.3" y="102.7">15</text>
<text x="198.3" y="105.2">17</text>
<text x="198.3" y="107.6">19</text>
<text x="95.2" y="117.3">5V</text>
<text x="65.8" y="124.5">1</text>
<text x="87.3" y="124.5">3</text>
<text x="51.8" y="131.6">Tab = 1cm^2</text>
<text x="171" y="129.4">VDEV</text>
<text x="75.4" y="132.7" transform="rotate(-90 75.4 132.7)">2</text>
<text x="186.5" y="136.5">2</text>
<text x="200.7" y="136.5">1</text>
<text x="109.3" y="143.8">5VEXT</text>
<text x="186.5" y="138.9">4</text>
<text x="186.5" y="141.3">6</text>
<text x="186.5" y="143.8">8</text>
<text x="200.7" y="138.9">3</text>
<text x="200.7" y="141.3">5</text>
<text x="200.7" y="143.8">7</text>
<text x="30.1" y="148.7">24V</text>
<text x="185.3" y="146.2">10</text>
<text x="200.7" y="146.2">9</text>
<text x="85.1" y="155.8">1</text>
<text x="106.6" y="155.8">3</text>
<text x="114.6" y="153.3">5V@1A</text>
<text x="94.7" y="164.1" transform="rotate(-90 94.7 164.1)">2</text>
<text x="198.8" y="186.3">Title</text>
<text x="208.4" y="188.7">INPUT</text>
<text x="198.8" y="193.5">Size</text>
<text x="201.2" y="196">A4</text>
<text x="208.4" y="193.5">Document Number</text>
<text x="208.4" y="196">PCB/22-304-2</text>
<text x="278.4" y="193.5">Rev</text>
<text x="280.8" y="196">2</text>
<text x="198.8" y="200.8">Date:</text>
<text x="211.3" y="200.8">Tuesday, June 10, 2025</text>
<text x="247" y="200.8">Sheet</text>
<text x="259.1" y="200.8">9</text>
<text x="266.3" y="200.8">of</text>
<text x="273.6" y="200.8">14</text>
</g>
<g font-size="2.2" fill="#000080">
<text x="62.7" y="35.3">L4</text>
<text x="95.2" y="35.3">P78E09-1000</text>
<text x="97.7" y="32.9">U25</text>
<text x="187.9" y="37.9">FLT1</text>
<text x="204.8" y="37.9">F1</text>
<text x="228" y="40.8">J10</text>
<text x="62.7" y="43.7">8.2uH</text>
<text x="112.1" y="47.3">C24</text>
<text x="149.8" y="47.3">R64</text>
<text x="201.9" y="44.9">154 005T</text>
<text x="228" y="42.5">NANO-FIT 105311-1102</text>
<text x="42.2" y="49.7">C21</text>
<text x="42.2" y="52.2">100nF</text>
<text x="56.4" y="49.7">C22</text>
<text x="56.4" y="51.9">4u7</text>
<text x="82.9" y="49.7">C23</text>
<text x="82.9" y="51.9">4u7</text>
<text x="112.1" y="49.7">2u2F</text>
<text x="126.6" y="49.7">C25</text>
<text x="126.6" y="52.2">100nF</text>
<text x="149.8" y="50.2">4K7</text>
<text x="152.2" y="57">DL1</text>
<text x="152.2" y="59.9">VERDE</text>
<text x="181.9" y="54.8">BNX012-01</text>
<text x="68.7" y="83.5">UA78M33CKVURG3</text>
<text x="71.1" y="81.1">U26</text>
<text x="186.9" y="81.1">9-338069-0</text>
<text x="189.4" y="78.7">J11</text>
<text x="90.4" y="93.2">C27</text>
<text x="90.4" y="95.6">2u2F</text>
<text x="104.9" y="95.6">C28</text>
<text x="47" y="100.4">C26</text>
<text x="104.9" y="98">100nF</text>
<text x="47" y="102.8">4u7</text>
<text x="68.7" y="119.7">MC7805BD2TR4G</text>
<text x="71.1" y="117.3">U27</text>
<text x="90.4" y="129.4">C29</text>
<text x="90.4" y="131.8">2u2F</text>
<text x="104.9" y="131.8">C30</text>
<text x="104.9" y="134.2">100nF</text>
<text x="160.4" y="135.4">L5</text>
<text x="213.5" y="135.4">L6</text>
<text x="90.4" y="148.7">U28</text>
<text x="55.5" y="151.1">L7</text>
<text x="88" y="151.1">TSR 1-2450E</text>
<text x="189.4" y="153.5">J12</text>
<text x="189.4" y="155.9">98414-G06-10LF</text>
<text x="55.5" y="159.6">8.2uH</text>
<text x="34.9" y="165.6">C31</text>
<text x="34.9" y="168">100nF</text>
<text x="49.1" y="165.6">C32</text>
<text x="49.1" y="167.7">4u7</text>
<text x="75.7" y="165.6">C33</text>
<text x="75.7" y="167.7">4u7</text>
<text x="104.9" y="163.2">C34</text>
<text x="104.9" y="165.6">2u2F</text>
<text x="119.4" y="165.6">C35</text>
<text x="119.4" y="168">100nF</text>
</g>
<g font-size="2.2" fill="#004080">
<text x="96.5" y="41.5">VIN</text>
<text x="104.9" y="41.5">VOUT</text>
<text x="100.1" y="44.9">GND</text>
<text x="229.2" y="46.4">I1</text>
<text x="229.2" y="48.8">I2</text>
<text x="69.9" y="89.8">VIN</text>
<text x="78.4" y="89.8">VOUT</text>
<text x="74.5" y="92.4" transform="rotate(-90 74.5 92.4)">tab</text>
<text x="69.9" y="126">VIN</text>
<text x="78.4" y="126">VOUT</text>
<text x="75.2" y="129.6">tab</text>
<text x="89.2" y="157.4">VIN</text>
<text x="92.8" y="160.7">GND</text>
<text x="97.7" y="157.4">VOUT</text>
</g>
<g font-size="2.2" fill="#f00">
<text x="139.4" y="89.8">BHW_CMP_ENA</text>
<text x="223.4" y="87.4">BHW_CARM_DWN</text>
<text x="223.4" y="89.8">BHW_CARM_UP</text>
<text x="139.4" y="92.2">BHW_CMP_ON</text>
<text x="222.9" y="92.2">BHW_ROT_CCW</text>
<text x="224.6" y="94.6">BHW_ROT_CW</text>
<text x="137" y="99.4">BHW_MANPUSH</text>
<text x="137" y="101.9">BHW_CALIB_ENA</text>
<text x="223.6" y="96.8">BHW_PREP</text>
<text x="223.6" y="99.2">BHW_EW</text>
<text x="223.6" y="101.6">BHW_HVON</text>
<text x="139.4" y="104.3">BHW_MAN_ENA</text>
<text x="140.4" y="106.7">BHW_CMP_UP</text>
<text x="223.6" y="104.1">BHW_START_GRID</text>
<text x="223.6" y="106.5">BHW_GRID_ENA</text>
<text x="138.9" y="109.1">BHW_CMP_DWN</text>
<text x="146.6" y="138">CANH</text>
<text x="232.8" y="138">CANL</text>
</g>
<g font-size="1.7">
<text x="36.1" y="6.1">5</text>
<text x="91.5" y="6.1">4</text>
<text x="146.9" y="6.1">3</text>
<text x="202.4" y="6.1">2</text>
<text x="257.9" y="6.1">1</text>
<text x="6.6" y="32.6">D</text>
<text x="286.3" y="32.6">D</text>
<text x="6.6" y="81.2">C</text>
<text x="286.3" y="81.2">C</text>
<text x="6.6" y="129.8">B</text>
<text x="286.3" y="129.8">B</text>
<text x="6.6" y="178.4">A</text>
<text x="286.3" y="178.4">A</text>
<text x="36.1" y="203">5</text>
<text x="91.5" y="203">4</text>
<text x="146.9" y="203">3</text>
<text x="202.4" y="203">2</text>
<text x="257.9" y="203">1</text>
</g>
</svg>
